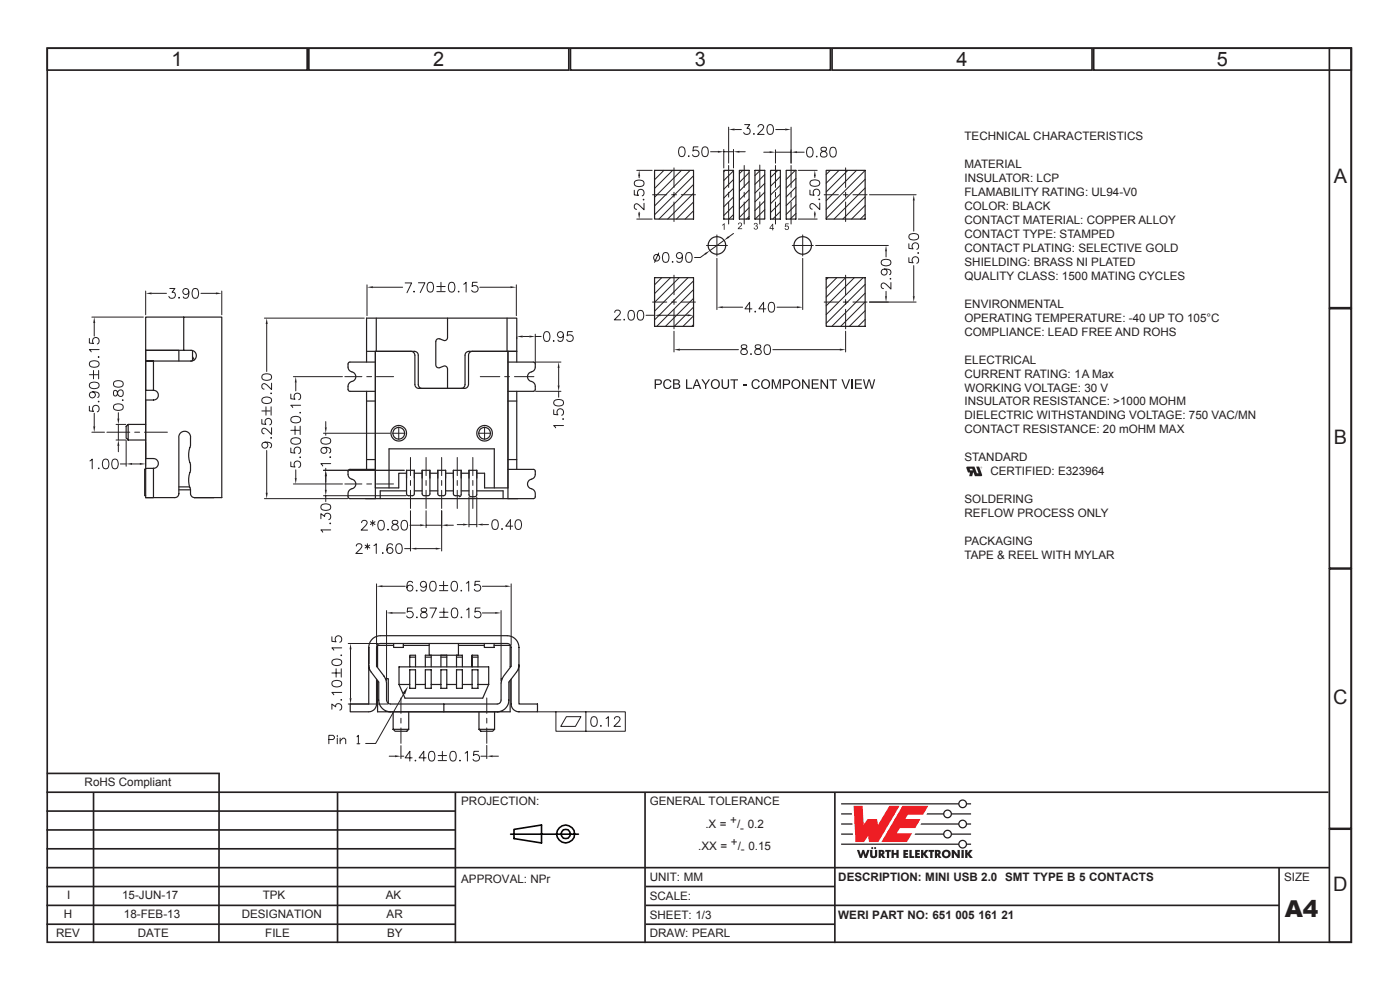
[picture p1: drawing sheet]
<svg xmlns="http://www.w3.org/2000/svg" width="297mm" height="210mm" viewBox="0 0 297 210" stroke-linecap="round" stroke-linejoin="round" font-family="sans-serif">
<g fill="none" stroke="#231f20" stroke-width=".35">
<path d="M10 10.2h276.7v189.7h-276.7zM10 10.2h55.2v4.7h-55.2zM65.5 10.2h55.2v4.7h-55.2zM121 10.2h55.2v4.7h-55.2zM176.5 10.2h55.2v4.7h-55.2zM232 10.2h54.7v4.7h-54.7zM282 10.2h4.7v55.1h-4.7zM282 65.5h4.7v55h-4.7zM282 120.7h4.7v55h-4.7zM9.8 168h272M9.8 172h86.7M9.8 176h86.7"/>
<path d="M9.9 164.1h36.7M19.8 168v32M46.5 164l-.1 36M71.6 168v32M96.6 168v32M136.8 168v32M177.1 168v32M282 175.9h4.7v24h-4.7zM9.8 192h86.7M9.8 196h86.7M9.8 180h86.7M9.8 184h272.2"/>
<path d="M9.8 188h86.7M137 192h134.3M137 196h40.1M137 188h40.1M271.3 184v16"/>
</g>
<g fill="#ee1d23">
<path d="M181.1 170.9h1.9l.2 4 .9-1.2h2l.2 1.3 2.4-4.1h2.1l-4.5 7.7h-1.9l-.2-1.3-.9 1.3h-1.8z"/>
<path d="M191.4 170.9h5.5l-1.1 1.9h-3.2l-.6 .9h3.3l-1.1 1.9h-3.3l-.6 1.1h3.2l-1.1 1.9h-5.4z"/>
</g>
<g fill="#231f20">
<path d="M181.8 180.3h.5l.3 1 .3-1h.4l.3 1 .4-1h.5l-.6 1.7h-.5l-.3-1-.3 1h-.4z"/>
<path d="M184.6 180.3h.5v1.2l.2 .1 .3-.1v-1.2h.5v1.1a.76 .76 0 0 1-.8 .6 .76 .76 0 0 1-.7-.6z"/>
<path d="M187.8 180.3h1.2v.4h-.4v1.3h-.5l.1-1.3h-.4z"/>
<path d="M189.1 180.3h.5v.6h.6v-.6h.5l-.1 1.7h-.4v-.7h-.6v.7h-.5z"/>
<path d="M191.6 180.3h1.1v.4h-.6v.2h.5v.4h-.5v.3h.6v.4h-1.1z"/>
<path d="M192.9 180.3h.5v1.3h.5v.4h-1z"/>
<path d="M194.1 180.3h1v.4h-.5v.2h.5v.4h-.5v.3h.6v.4h-1.1z"/>
<path d="M195.4 180.3h.5v.7l.5-.7h.6l-.7 .8 .7 .9h-.6l-.5-.7v.7h-.5z"/>
<path d="M197 180.3h1.2v.4h-.4v1.3h-.5v-1.3h-.3z"/>
<path d="M201.9 180.3h.5l.8 1-.1-1h.5v1.7h-.5l-.7-1.1v1.1h-.5z"/>
<path d="M204 180.3h.5v1.7h-.5z"/>
<path d="M204.7 180.3h.5v.7l.5-.7h.6l-.6 .8 .7 .9h-.6l-.6-.7v.7h-.5z"/>
<circle cx="185" cy="179.9" r=".22"/>
<circle cx="185.7" cy="179.9" r=".22"/>
</g>
<g fill="#231f20">
<path d="M186.9 180.7v.3h.2v-.2zM186.4 180.3h.5a.55 .55 0 0 1 .7 .3 .55 .55 0 0 1-.3 .7l.5 .7h-.5l-.4-.6v.6h-.5z" fill-rule="evenodd"/>
<path d="M198.8 180.7v.3h.2l.1-.2zM198.3 180.3h.6a.55 .55 0 0 1 .6 .3 .55 .55 0 0 1-.2 .7l.4 .7h-.5l-.4-.6v.6h-.5z" fill-rule="evenodd"/>
<path d="M200.3 181.2a.5 .5 0 0 0 1 0 .5 .5 0 0 0-1 0zM199.8 181.1a.95 .95 0 0 1 1.9 0 .95 .95 0 0 1-1.9 0z" fill-rule="evenodd"/>
</g>
<path d="M178.4 176.9h2.6M178.4 174.8h2.4M178.4 172.6h2.3" fill="none" stroke="#231f20" stroke-width=".27"/>
<g fill="#231f20">
<path d="M178.4 170.4h24.9a.94 .94 0 0 1 .9-.8 .94 .94 0 0 1 1 .8h.8v.2h-.8a.94 .94 0 0 1-1 .9 .94 .94 0 0 1-.9-.9h-24.9zM203.5 170.5a.7 .7 0 0 1 1.4 0 .7 .7 0 0 1-1.4 0z" fill-rule="evenodd"/>
<path d="M196.7 172.5h3.4a.94 .94 0 0 1 .9-.8 .94 .94 0 0 1 1 .8h4v.3h-4a.94 .94 0 0 1-1 .8 .94 .94 0 0 1-.9-.8h-3.6zM200.3 172.6a.7 .7 0 0 1 1.4 0 .7 .7 0 0 1-1.4 0z" fill-rule="evenodd"/>
<path d="M195.4 174.7h7.9a.94 .94 0 0 1 .9-.9 .94 .94 0 0 1 1 .9h.8v.2h-.8a.94 .94 0 0 1-1 .8 .94 .94 0 0 1-.9-.8h-8zM203.5 174.8a.7 .7 0 0 1 1.4 0 .7 .7 0 0 1-1.4 0z" fill-rule="evenodd"/>
<path d="M194.2 176.8h5.9a.94 .94 0 0 1 .9-.8 .94 .94 0 0 1 1 .8h4v.3h-4a.94 .94 0 0 1-1 .8 .94 .94 0 0 1-.9-.8h-6.1zM200.3 176.9a.7 .7 0 0 1 1.4 0 .7 .7 0 0 1-1.4 0z" fill-rule="evenodd"/>
<path d="M178.4 178.9h24.9a.94 .94 0 0 1 .9-.8 .94 .94 0 0 1 1 .8h.8v.3h-.8a.94 .94 0 0 1-1 .8 .94 .94 0 0 1-.9-.8h-24.9zM203.5 179.1a.7 .7 0 0 1 1.4 0 .7 .7 0 0 1-1.4 0z" fill-rule="evenodd"/>
</g>
<g fill="none" stroke="#231f20" stroke-width=".25">
<path d="M30.9 74.3h9.6a1.14 1.14 0 0 1 1.2 1.1 1.14 1.14 0 0 1-1.2 1.2h-9.6M32.6 76.6v6.2h-1.7v-15.5h16.1v38.3h-5.7a.84 .84 0 0 1-.9-.9v-.8M37.9 76.6v-2.3h-7v25M39 67.3v7M40.8 75.7l.4 .6M40.8 74.3v2.2M26.8 90.4l.4-.4v3.3l-.4-.4zM27.2 90h3.7M27.2 93.3h3.7M30.9 99.5h-.2v5.6h.2M30.9 99.3v6.3M30.9 99.3h1.7"/>
<path d="M32.6 99.3v6.3h-1.7M32.6 82.8a1.03 1.03 0 0 1 1 1 1.03 1.03 0 0 1-1 1.1h-1.7v12.4h1.7a1.04 1.04 0 0 1 1 1 1.04 1.04 0 0 1-1 1M37.9 103.9h2.5M37.9 103.3h2.3M40.4 103.9a5.6 5.6 0 0 1 0-4.1 4.1 4.1 0 0 0-.3-2.3v-1.9a4.7 4.7 0 0 0 .3-2.7 1.25 1.25 0 0 0-1.2-1.4 1.25 1.25 0 0 0-1.3 1.4v11.8a.84 .84 0 0 1-.8 .9h-6.2M78.2 137.3a2.5 2.5 0 0 1 2.5-2.5h26.9a2.5 2.5 0 0 1 2.5 2.5v12h3.9v1.7h-3.9l-.7-.2a1.57 1.57 0 0 1-1-1.5v-5.2M80.2 136.7l.5-.2h26.9a.84 .84 0 0 1 .8 .8v4a6 6 0 0 0-2.1 3.6v3.9a.79 .79 0 0 1-.8 .5h-22.7a.83 .83 0 0 1-.8-.8v-3.6a6 6 0 0 0-2.1-3.6v-4zM83.5 136.9h-3.4v4.6h-.1M83.5 136.5v.8h2.1v-.8M85.6 136.9h5.4M86.9 139.4h1.3M90.2 139.4h1.3"/>
<path d="M91 136.5v2.5h6.3v-2.5M93.5 139.4h1.3M96.8 139.4h1.3M97.3 136.9h5.4M100.2 139.4h1.2M102.7 136.5v.8h2.1v-.8M104.8 136.9h3.4l.1 4.6M78.2 140.8v-3.5v12h-3.9v1.7h4.3l.9-.6 .4-1.1v-5.2M78.2 141.1l.3 1.1 1.8 2.5v3.8a2.5 2.5 0 0 0 2.5 2.5M80.1 144.3v6.7h28.1v-6.7M81.8 143.9h.6v5.3M83.4 154.7h3.3l-.4 .4h-2.5z"/>
<path d="M83.4 151v3.7M84.6 145.2v-3.7h19.1v3.7M84.6 145.2h2.3M84.6 145.2l1.3 2.9h16.5l1.3-2.9M86.7 151v3.7M86.9 141.5v-2.5h1.3v2.5M86.9 142.1h1.3v3.9h-1.3zM88.2 145.2h2M90.2 141.5v-2.5h1.3v2.5M90.2 142.1h1.3v3.9h-1.3zM91.5 145.2h2M93.5 141.5v-2.5h1.3v2.5"/>
<path d="M93.5 142.1h1.3v3.9h-1.3zM94.2 149.3v1.7M94.8 145.2h2M96.8 141.5v-2.5h1.3v2.5M96.8 142.1h1.3v3.9h-1.3zM98.1 145.2h2.1M100.2 141.5v-2.5h1.2v2.5M100.2 142.1h1.2v3.9h-1.2zM101.4 145.2h2.3M101.6 154.7h3.3l-.4 .4h-2.5zM101.6 151v3.7M104.9 151v3.7"/>
<path d="M106.6 143.9h-.2v.6M110.1 141.1l-.3 1.1-1.8 2.5v3.8a2.5 2.5 0 0 1-2.5 2.5"/>
</g>
<g fill="none" stroke="#231f20" stroke-width=".21">
<path d="M22.7 91.7h4.8M24.6 93.3h2.1M24.6 90h2.1M25.1 87.5v1.3M25.1 90v3.3M25.1 94.6v1.2M28.6 91.7h1M30.7 91.7h4.8M85.1 148.1v3.2M85.1 152.4v1M85.1 154.4v3.3M103.3 148.1v3.2"/>
<path d="M103.3 152.4v1M103.3 154.4v3.3"/>
</g>
<g fill="#231f20">
<path d="M25.1 93.3l.2 1.3h-.4z"/>
<path d="M24.9 88.8h.4l-.2 1.2z"/>
</g>
<path d="M24.2 81a1.6 1.6 0 0 1 1.8 0 .69 .69 0 0 1-.3 1 1.72 1.72 0 0 1-1.5-.2zM24.2 82.9a.79 .79 0 0 0 .2 1.1l.4-.1 .1-.2a.75 .75 0 0 1 .3-.8 .75 .75 0 0 1 .8 0 .84 .84 0 0 1-.3 1.2 1.05 1.05 0 0 1-.9-1.2zM24.2 86a1.6 1.6 0 0 1 1.8 0 .68 .68 0 0 1-.3 1 1.72 1.72 0 0 1-1.5-.2zM26 84.8v.2zM85.1 158.2v2.7M103.3 158.1v2.8M82.6 160.4h1.2M85.1 160.4h.6M102 160.4h1.3M104.5 160.4h1.2" fill="none" stroke="#231f20" stroke-width=".21"/>
<g fill="#231f20">
<path d="M83.8 160.2l1.3 .2-1.3 .2z"/>
<path d="M103.3 160.4l1.2-.2v.4z"/>
</g>
<g fill="none" stroke="#231f20" stroke-width=".21">
<path d="M19.5 67.3h10.9M20 68.5v2.8M19.5 91.7h2.7M20 87.7v2.7M91.2 159.5a.66 .66 0 0 1 1 .3 1.72 1.72 0 0 1-.2 1.5 .66 .66 0 0 1-1-.3 1.74 1.74 0 0 1 .2-1.5zM93.8 159.4v1.7M95.7 159.5a.66 .66 0 0 1 1 .3 1.72 1.72 0 0 1-.2 1.5 .66 .66 0 0 1-1-.3 1.74 1.74 0 0 1 .2-1.5zM98.7 159.8l.5-.4v2M101.5 159.4h-1l-.1 .9a.73 .73 0 0 1 1.1-.1 .73 .73 0 0 1-.1 1.1 .73 .73 0 0 1-1.1-.3M87.4 160.8h-1.4l.9-1.4v2M88.1 161.2v.2zM90.4 160.8h-1.5l1-1.4v2"/>
<path d="M93 161.3h1.7M93 160.3h1.7M97.5 161.3h.2z"/>
</g>
<g fill="#231f20">
<path d="M19.8 90.4h.4l-.2 1.3z"/>
<path d="M20 67.3l.2 1.2h-.4z"/>
</g>
<g fill="none" stroke="#231f20" stroke-width=".21">
<path d="M19 71.8v1l.8 .1a.73 .73 0 0 1 0-1.1 .73 .73 0 0 1 1.1 .1 .73 .73 0 0 1-.3 1.1M19 79.5h1.7M19.1 76.8a1.61 1.61 0 0 1 1.8 0 .69 .69 0 0 1-.3 1 1.32 1.32 0 0 1-1.6-.5zM19.8 78.6v1.8M20.9 75.6v.2zM20.9 78.6v1.8M21 74.2h-2l.3 .4M19 86.2v1l.8 .1a.73 .73 0 0 1 0-1.1 .73 .73 0 0 1 1.1 .1 .73 .73 0 0 1-.3 1.1M19.1 81.4a1.6 1.6 0 0 1 1.8 0 .69 .69 0 0 1-.3 .9 1.32 1.32 0 0 1-1.6-.5zM19.6 83.1a.64 .64 0 0 1 .6 .9 .64 .64 0 0 1-1 .3 .64 .64 0 0 1 .1-1.1 1.89 1.89 0 0 1 1.6 .2 .62 .62 0 0 1-.2 .9M20.9 85.1v.2zM79.9 123.9v12.9"/>
<path d="M81.1 124.4h4.9M102.3 124.4h4.9M108.4 123.9v12.9"/>
</g>
<g fill="#231f20">
<path d="M79.9 124.4l1.2-.3v.5z"/>
<path d="M107.2 124.1l1.2 .3-1.2 .2z"/>
</g>
<g fill="none" stroke="#231f20" stroke-width=".21">
<path d="M73.9 136.5h6.3M74.4 137.7v10.4M87.5 123.6a.61 .61 0 0 0-.9-.2 1.64 1.64 0 0 0 0 1.9 .64 .64 0 0 0 1-.3 .64 .64 0 0 0-.5-.9 .64 .64 0 0 0-.8 .6M88.3 125.3h.2zM90.5 124a.64 .64 0 0 1-.9 .6 .64 .64 0 0 1-.3-1 .64 .64 0 0 1 1.1 0 1.89 1.89 0 0 1-.2 1.7 .62 .62 0 0 1-.9-.2M91.5 123.4a.65 .65 0 0 1 .9 .3 1.74 1.74 0 0 1-.2 1.6 .69 .69 0 0 1-1-.3 1.7 1.7 0 0 1 .3-1.6zM93.2 125.3h1.8M93.2 124.2h1.8M94.1 123.3v1.8M96 123.4a.65 .65 0 0 1 1 .3 1.74 1.74 0 0 1-.2 1.6 .69 .69 0 0 1-1-.3 1.7 1.7 0 0 1 .2-1.6zM97.9 125.2v.2zM98.9 123.7l.5-.4v2.1"/>
<path d="M101.8 123.3h-1l-.1 .9a.72 .72 0 0 1 1.1 0 .72 .72 0 0 1-.1 1.1 .72 .72 0 0 1-1.1-.3M73.9 149.3h8.4"/>
</g>
<g fill="#231f20">
<path d="M74.2 148.1h.4l-.2 1.2z"/>
<path d="M74.4 136.5l.2 1.2h-.4z"/>
</g>
<g fill="none" stroke="#231f20" stroke-width=".21">
<path d="M70.4 135.1v.9l.9 .1a.73 .73 0 0 1 0-1.1 .73 .73 0 0 1 1.1 .2 .73 .73 0 0 1-.3 1M72.3 139h.2zM72.5 137.4h-2.1l.4 .5M82 129.5v14.9M83.2 130h2.8M102.3 130h2.8M106.3 129.5v14.9M70.4 150.4v-1.1l.8 .6a.7 .7 0 0 1 1-.6 .7 .7 0 0 1 .2 1.1l-.3 .2M70.4 142.8h1.8M70.5 140.1a1.64 1.64 0 0 1 1.9 0 .68 .68 0 0 1-.3 1 1.05 1.05 0 0 1-1.7-.7zM70.5 144.6a1.64 1.64 0 0 1 1.9 0 .68 .68 0 0 1-.3 1 1.05 1.05 0 0 1-1.7-.7zM71.3 141.9v1.7"/>
<path d="M72.3 148.5h.2zM72.4 141.9v1.7M72.5 146.9h-2.1l.4 .5"/>
</g>
<g fill="#231f20">
<path d="M82 130l1.2-.2v.4z"/>
<path d="M105.1 129.8l1.2 .2-1.2 .2z"/>
</g>
<g fill="none" stroke="#231f20" stroke-width=".21">
<path d="M25.5 98.4h1.3M26.8 93.4v5.5M28 98.4h1.7M30.9 93.8v5.1M87.4 129h-.9l-.1 .9a.73 .73 0 0 1 1.1-.1 .73 .73 0 0 1-.1 1.1 .73 .73 0 0 1-1.1-.2M88.3 131h.2zM89.4 129.1a.41 .41 0 0 0 .2 .7 .74 .74 0 0 1 .9 .3 .74 .74 0 0 1-.1 .9 .83 .83 0 0 1-1.2-.3 .81 .81 0 0 1 1-.9 .41 .41 0 0 0 .2-.7l-.3-.1zM91.2 129h1.4l-1 2.1M93.3 131h1.7M93.3 129.9h1.7M94.2 129v1.8M96 129.1a.65 .65 0 0 1 1 .3 1.73 1.73 0 0 1-.2 1.6 .68 .68 0 0 1-1-.3 1.72 1.72 0 0 1 .2-1.6z"/>
<path d="M97.9 130.9v.2zM99 129.4l.5-.4v2.1M101.8 129h-.9l-.1 .9a.73 .73 0 0 1 1.1-.1 .73 .73 0 0 1-.2 1.1 .73 .73 0 0 1-1-.2"/>
</g>
<g fill="#231f20">
<path d="M29.7 98.2l1.2 .2-1.2 .2z"/>
<path d="M26.8 98.4l1.2-.2v.4z"/>
</g>
<path d="M30.9 61.7v5.1M32.1 62.2h3.2M42.6 62.2h3.2M47 61.7v5.1M19.1 97.8l.5-.4v2M20.8 99.3h.2zM22 97.5a.66 .66 0 0 1 1 .3 1.73 1.73 0 0 1-.2 1.5 .69 .69 0 0 1-1-.2 1.65 1.65 0 0 1 .2-1.6zM24 97.5a.66 .66 0 0 1 1 .3 1.04 1.04 0 0 1-.7 1.6 1.12 1.12 0 0 1-.5-1.6z" fill="none" stroke="#231f20" stroke-width=".21"/>
<g fill="#231f20">
<path d="M30.9 62.2l1.2-.2v.4z"/>
<path d="M45.8 62l1.2 .2-1.2 .2z"/>
</g>
<g fill="none" stroke="#231f20" stroke-width=".21">
<path d="M36 61.2h1.1l-.6 .8a.7 .7 0 0 1 .6 1 .7 .7 0 0 1-1.2 .1l-.1-.2M38 63.1v.2zM40.1 61.9a.65 .65 0 0 1-.9 .5 .65 .65 0 0 1-.3-1 .65 .65 0 0 1 1.1 .1 1.84 1.84 0 0 1-.2 1.7 .59 .59 0 0 1-.9-.2M41 61.3a.67 .67 0 0 1 1 .3 1.05 1.05 0 0 1-.7 1.7 1.14 1.14 0 0 1-.5-1.7zM56.1 67.5h21.2M56.6 68.7v10.1M73.2 79.9h3.6M77.8 79.9h1M79.9 79.9h3.6M101.9 79.9h4.1M107.1 79.9h1M109.1 79.9h4.2"/>
<path d="M56.6 95.6v8.9M83.3 91.9h2.6M84.6 90.6v2.6M87.1 97v3.9M90.4 97v3.9M93.7 97v3.9M97 97v3.9M100.3 97v3.9M101.5 91.9h2.6M102.8 90.6v2.6M56.1 105.8h17.7M73.2 102.7h3.6"/>
<path d="M77.8 102.7h1M79.9 102.7h3.6M87.1 101.9v1.1M87.1 104v3.9M90.4 101.9v1.1M90.4 104v3.9M93.7 101.9v1.1M93.7 104v3.9M97 101.9v1.1M97 104v3.9M100.3 101.9v1.1M100.3 104v3.9"/>
<path d="M114 151h3.9M117.9 151h14.8v4.1h-14.8zM120.1 152h3.1l-1.1 2.1h-3.1zM124.3 151v4.1M125.6 152.1a.69 .69 0 0 1 1 .3 1.32 1.32 0 0 1-.5 1.7h-.2a1.12 1.12 0 0 1-.5-1.7zM127.5 153.9v.2zM128.6 152.4l.5-.4v2.1M130.3 152.5l.4-.5h.4l.3 .2a.66 .66 0 0 1-.2 .9l-1 1h1.4"/>
</g>
<g fill="none" stroke="#231f20" stroke-width=".25">
<path d="M77.8 74.5l10.4 .1a.79 .79 0 0 1 .5 .7l.1 6.5a.8 .8 0 0 0 .8 .6h8.2a.81 .81 0 0 0 .9-.8v-6.3a.81 .81 0 0 1 .8-.8h10.1M77.8 76.8v-9.3h31.8v9.3M79.6 76.8h-5.5a1.33 1.33 0 0 0 .8 2.2 1.08 1.08 0 0 1 .5 1.2 1.08 1.08 0 0 1-1 .8 1.41 1.41 0 0 0-.3 2h5.5M79.6 74.5v31.3M79.8 67.5v7M94.9 67.5v4.3l-.2 .3-.4 .2-1.4-.4-.3 .2-.2 .3 .1 5.2 .2 .3 .4 .1 1.4-.4 .4 .4v4.4M100.2 74.5a.81 .81 0 0 0-.8 .8l-.1 6.5a.8 .8 0 0 1-.7 .6h-9.8a.81 .81 0 0 1-.8-.8v-6.5a.8 .8 0 0 0-.8-.6h-7.6v29h5v-3.1h1.6M107.6 67.5v7M107.8 76.8h5.5a1.33 1.33 0 0 1-.8 2.2 1.08 1.08 0 0 0-.6 1.2 1.08 1.08 0 0 0 1.1 .8 1.41 1.41 0 0 1 .3 2h-5.5M107.8 74.5v31.3M77.8 97.5h1.8M77.8 85.1h1.8"/>
<path d="M77.8 83v16.6M79.6 99.6h-5.5a1.33 1.33 0 0 0 .8 2.1 1.08 1.08 0 0 1 .5 1.3 1.08 1.08 0 0 1-1 .8 1.4 1.4 0 0 0-.3 1.9h39.2a1.31 1.31 0 0 0-.8-2.1 1.09 1.09 0 0 1-.6-1.2 1.09 1.09 0 0 1 1.1-.8 1.4 1.4 0 0 0 .3-2h-5.5M86.2 99.8h1.7v4.9l-.1 .3-.3 .2-1-.1-.3-.4zM89.6 99.8h1.6v4.9l-.1 .3-.3 .2-1-.1-.2-.4zM92.9 99.8h1.6v4.9l-.1 .3-.3 .2h-.8l-.4-.3zM99.5 99.8h1.6v5.1l-.1 .3-.3 .2h-.8l-.4-.3zM107.8 97.5h1.8M107.8 85.1h1.8M109.6 83v16.6M82.5 103.5v-8.3h22.4v8.3M86.2 104.1h-5.5v1.7M87.9 100.4h1.7"/>
<path d="M87.9 104.1h1.7M91.2 100.4h1.7M91.2 104.1h1.7M94.5 100.4h1.7M94.5 104.1h1.7M97.4 105.2h-.8l-.4-.3v-5.1h1.6v5.1l-.1 .3-.3 .2M97.8 100.4h1.7M97.8 104.1h1.7M101.1 104.1h5.6v1.7M101.1 100.4h1.7v3.1h5"/>
<circle cx="84.6" cy="91.9" r="1.65"/>
<circle cx="84.6" cy="91.9" r="1.24"/>
<circle cx="102.8" cy="91.9" r="1.65"/>
<circle cx="102.8" cy="91.9" r="1.24"/>
</g>
<g fill="#231f20">
<path d="M56.4 104.5h.4l-.2 1.3z"/>
<path d="M56.6 67.5l.2 1.2h-.4z"/>
</g>
<g fill="none" stroke="#231f20" stroke-width=".21">
<path d="M55.6 79.6a1.61 1.61 0 0 1 1.9 0 .68 .68 0 0 1-.3 1 1.72 1.72 0 0 1-1.6-.2zM55.5 89v.9l.9 .1a.73 .73 0 0 1 0-1.1 .73 .73 0 0 1 1.1 .2 .73 .73 0 0 1-.3 1M55.5 87.2h1.8M55.6 84.5a1.29 1.29 0 0 1 2 .3v.2a1.12 1.12 0 0 1-1.7 .5 .66 .66 0 0 1-.3-1zM56.2 93.8a.64 .64 0 0 1 .6 .9 .64 .64 0 0 1-1 .2 .64 .64 0 0 1 0-1 1.87 1.87 0 0 1 1.7 .2 .63 .63 0 0 1-.2 .9M56.4 86.3v1.8M57.5 86.3v1.8M57.5 92.8v.2zM57.5 83.3v.2zM57.6 90.7v1.4l-1-1a.66 .66 0 0 0-.9-.2l-.1 .1a.68 .68 0 0 0 .1 .9l.3 .1M57.6 81.3v1.3l-1-.9a.66 .66 0 0 0-.9-.2l-.2 .3v.4l.2 .2 .3 .1M85.8 116.4h1.3"/>
<path d="M87.1 108.3v8.6M88.3 116.4h4.1M93.7 108.3v8.6"/>
</g>
<g fill="#231f20">
<path d="M92.4 116.2l1.3 .2-1.3 .2z"/>
<path d="M87.1 116.4l1.2-.2v.4z"/>
</g>
<g fill="none" stroke="#231f20" stroke-width=".21">
<path d="M75.6 115.8l.2-.4a.68 .68 0 0 1 .9 .1 .64 .64 0 0 1-.2 .9l-1 1h1.4M77.5 115.6l.9 .6M77.9 115.3v1.2M78.4 115.6l-.9 .6M79.3 115.7l.5-.4v2.1M81.2 117.2v.2zM83.3 115.6a.6 .6 0 0 0-.6-.3 .6 .6 0 0 0-.5 .4 1.19 1.19 0 0 0 .5 1.7 .64 .64 0 0 0 .7-.6 .64 .64 0 0 0-.6-.7 .64 .64 0 0 0-.7 .6M84.3 115.4a.66 .66 0 0 1 .9 .3 1.72 1.72 0 0 1-.2 1.6 .69 .69 0 0 1-1-.3 1.67 1.67 0 0 1 .3-1.6zM87 111.4h2.1M90.4 111.4h3.3M90.4 108.3v3.6M93.7 108.3v3.6"/>
<path d="M94.9 111.4h1.3"/>
</g>
<g fill="#231f20">
<path d="M93.7 111.4l1.2-.2v.4z"/>
<path d="M89.1 111.2l1.3 .2-1.3 .2z"/>
</g>
<g fill="none" stroke="#231f20" stroke-width=".21">
<path d="M76.7 110.9l.1-.3 .3-.2h.4l.3 .2a.66 .66 0 0 1-.2 .9l-1 .9h1.4M78.6 110.7l1 .6M79.1 110.4v1.2M79.6 110.7l-1 .6M80.4 110.5a.69 .69 0 0 1 1 .3 1.72 1.72 0 0 1-.2 1.5 .68 .68 0 0 1-.9-.2 1.72 1.72 0 0 1 .1-1.6zM82.3 112.3v.1zM83.3 110.5a.41 .41 0 0 0 .2 .7 .75 .75 0 0 1 .8 .3 .75 .75 0 0 1 0 .8 .84 .84 0 0 1-1.2-.2 1.05 1.05 0 0 1 1.2-1l.1-.4a.8 .8 0 0 0-1.1-.2zM85.4 110.5a.68 .68 0 0 1 1 .3 1.72 1.72 0 0 1-.2 1.5 .69 .69 0 0 1-1-.2 1.72 1.72 0 0 1 .2-1.6zM97 111.3h1.2M99.5 105.4v6.4M99.5 111.3h1.6M101.1 105.4v6.4"/>
<path d="M102.4 111.3h1.2"/>
</g>
<g fill="#231f20">
<path d="M98.2 111.1l1.3 .2-1.3 .2z"/>
<path d="M101.1 111.3l1.3-.2v.4z"/>
</g>
<path d="M109.6 71.5v.4M110.9 71.4h1.4M113.6 70.9v6.2M113.6 71.4h1.2M104.6 110.3a.68 .68 0 0 1 1 .3 1.74 1.74 0 0 1-.2 1.6 .69 .69 0 0 1-1-.3 1.72 1.72 0 0 1 .2-1.6zM106.4 112.2h.2zM108.8 111.6h-1.5l1-1.4v2.1M109.6 110.3a.66 .66 0 0 1 .9 .3 1.74 1.74 0 0 1-.2 1.6 .69 .69 0 0 1-.9-.3 1.65 1.65 0 0 1 .2-1.6z" fill="none" stroke="#231f20" stroke-width=".21"/>
<g fill="#231f20">
<path d="M109.6 71.4l1.3-.2v.4z"/>
<path d="M112.3 71.2l1.3 .2-1.3 .2z"/>
</g>
<path d="M113.6 76.8h5.4M115.6 70.4a.65 .65 0 0 1 1 .4 1.05 1.05 0 0 1-.7 1.6 1.31 1.31 0 0 1-.3-2zM117.4 72.3h.2zM118.5 78v3.8M119.5 71a.65 .65 0 0 1-.9 .6 .65 .65 0 0 1-.2-1 .65 .65 0 0 1 1 0 1.92 1.92 0 0 1-.2 1.7 .59 .59 0 0 1-.8-.2M121.4 70.3h-1l-.1 .9a.73 .73 0 0 1 1.1 0 .73 .73 0 0 1-.1 1.1 .73 .73 0 0 1-1.1-.3M113.6 83h5.4M118.5 83v1.3" fill="none" stroke="#231f20" stroke-width=".21"/>
<g fill="#231f20">
<path d="M118.5 76.8l.2 1.2h-.4z"/>
<path d="M118.3 81.8h.4l-.2 1.2z"/>
</g>
<path d="M68.6 99.8h17.2M68.6 91.9h14.2M69.1 89.4v1.3M69.1 91.9v.4M69.1 99.3v.5M117.5 86.9v1l.9 .1a.73 .73 0 0 1-.1-1.1 .73 .73 0 0 1 1.1 .1 .73 .73 0 0 1-.2 1.1M117.6 85a1.61 1.61 0 0 1 1.9 0 .68 .68 0 0 1-.3 1 1.37 1.37 0 0 1-1.7-.5zM119.5 88.8v.2zM119.5 90.3h-2l.4 .5M69.1 101v1.3" fill="none" stroke="#231f20" stroke-width=".21"/>
<g fill="#231f20">
<path d="M68.9 90.7h.4l-.2 1.2z"/>
<path d="M69.1 99.8l.2 1.2h-.4z"/>
</g>
<path d="M62.2 79.9h10.4M62.7 81.1v1.8M62.7 99.7v1.7M68.2 93.1a1.64 1.64 0 0 1 1.9 0 .68 .68 0 0 1-.4 1 1.74 1.74 0 0 1-1.5-.2zM68.8 94.9a.65 .65 0 0 1 .5 .9 .65 .65 0 0 1-1 .2 .65 .65 0 0 1 .1-1 1.92 1.92 0 0 1 1.7 .2 .6 .6 0 0 1-.3 .9M69.9 97l.2-.1 .1 .1zM70.2 98.3h-2.1l.4 .5M62.2 102.7h10.4" fill="none" stroke="#231f20" stroke-width=".21"/>
<g fill="#231f20">
<path d="M62.5 101.4h.4l-.2 1.3z"/>
<path d="M62.7 79.9l.2 1.2h-.4z"/>
</g>
<g fill="none" stroke="#231f20" stroke-width=".21">
<path d="M61.7 83.6v1l.9 .1a.73 .73 0 0 1 0-1.1 .73 .73 0 0 1 1.1 .1 .73 .73 0 0 1-.3 1.1M61.7 95v1l.9 .1a.73 .73 0 0 1 0-1.1 .73 .73 0 0 1 1.1 .2 .73 .73 0 0 1-.3 1M61.7 98v1l.9 .1a.72 .72 0 0 1 0-1.1 .72 .72 0 0 1 1.1 .1 .72 .72 0 0 1-.3 1.1M61.7 91.3h1.8M61.8 88.6a1.31 1.31 0 0 1 2 .3v.2a1.14 1.14 0 0 1-1.7 .5 .65 .65 0 0 1-.3-1zM61.8 93.2a1.31 1.31 0 0 1 2 .3v.2a1.14 1.14 0 0 1-1.7 .4 .65 .65 0 0 1-.3-.9zM62.6 90.4v1.8M63.6 87.5h.2zM63.7 96.9v.2zM63.7 90.4v1.8M63.8 86h-2.1l.4 .5M68.6 99.8h17.2"/>
<path d="M68.6 105.2h17.6M69.1 101v2.9M69.1 105.2v1.2"/>
</g>
<g fill="#231f20">
<path d="M69.1 99.8l.2 1.2h-.4z"/>
<path d="M68.9 103.9h.4l-.2 1.3z"/>
</g>
<g fill="none" stroke="#231f20" stroke-width=".21">
<path d="M143 35.6v4.2M154.6 27v7.6M154.6 35.1v4.7M155.8 27.5h1.5M157.9 35.1v4.7M161.2 35v4.7M164.5 35.1v4.7M164.6 27.5h2M167.8 27v7.6M167.8 35.1v4.7M179.4 35.6v4.2M138.4 41.3h3"/>
<path d="M142.5 41.3h1M143 40.8v1M143 42.8v4.2M143 58.4v4.1M144.5 41.3h3M149.9 52.1h4.4M152.1 49.8v4.5M154.6 40.8v1M154.6 42.8v4.7M157.9 40.8v1M157.9 42.8v4.7M161.2 40.7v1.1"/>
<path d="M161.2 42.8v4.7M164.5 40.8v1M164.5 42.8v4.7M167.8 40.8v1M167.8 42.8v4.7M168.1 52.1h4.4M170.3 49.8v4.5M174.8 41.3h3.1M178.9 41.3h1M179.4 40.8v1M179.4 42.8v4.2M179.4 58.4v4.1"/>
<path d="M180.9 41.3h3M138.4 64.1h3M142.5 64.1h1M143 63.5v1.1M143 65.6v4.2M144.5 64.1h3M174.8 64.1h3.1M178.9 64.1h1M179.4 63.5v1.1M179.4 65.6v4.2M180.9 64.1h3M68.1 110v-1l.8 .5a.68 .68 0 0 1 1.1-.5 .68 .68 0 0 1-.3 1.2"/>
<path d="M68.2 107.2a1.64 1.64 0 0 1 1.9 0 .67 .67 0 0 1-.4 1 1.73 1.73 0 0 1-1.5-.2zM69.9 111h.3zM70.2 112.4h-2.1l.4 .5"/>
</g>
<g fill="none" stroke="#231f20" stroke-width=".25">
<path d="M138.9 36.1h8.2v10.4h-8.2zM153.5 36.1h2.1v10.4h-2.1zM156.9 36.1h2v10.4h-2zM160.2 36.1h2v10.4h-2zM163.5 36.1h2v10.4h-2zM166.8 36.1h2v10.4h-2zM175.3 36.1h8.2v10.4h-8.2zM138.9 58.9h8.2v10.3h-8.2zM175.3 58.9h8.2v10.3h-8.2z"/>
<circle cx="152.1" cy="52.1" r="1.86"/>
<circle cx="170.3" cy="52.1" r="1.86"/>
</g>
<g fill="#231f20">
<path d="M154.6 27.5l1.2-.2v.4z"/>
<path d="M166.6 27.3l1.2 .2-1.2 .2z"/>
</g>
<path d="M158 26.4h1l-.5 .8a.69 .69 0 0 1 .5 1.1 .69 .69 0 0 1-1.2-.2M159.9 28.3v.2zM160.8 26.9v-.1a.66 .66 0 0 1 .8-.4l.3 .2a.64 .64 0 0 1-.2 .9l-1 1h1.4M162 32.3h1.3M163 26.5a.65 .65 0 0 1 1 .3 1.33 1.33 0 0 1-.5 1.7h-.2a1.12 1.12 0 0 1-.5-1.7zM164.5 32.3h3.3M164.5 31.8v2.8M167.8 31.8v2.8M169.1 32.3h1.5" fill="none" stroke="#231f20" stroke-width=".21"/>
<g fill="#231f20">
<path d="M163.3 32.1l1.2 .2-1.2 .2z"/>
<path d="M167.8 32.3l1.3-.2v.4z"/>
</g>
<path d="M150.7 32.2h1.6M153.5 32.2h2.1M153.5 31.7v3.9M155.6 31.7v3.9M156.9 32.2h1.2M171.4 31.3a.68 .68 0 0 1 1 .3 1.33 1.33 0 0 1-.5 1.7h-.2a1.12 1.12 0 0 1-.5-1.7zM173.2 33.2h.2zM174.3 31.3a.43 .43 0 0 0 .2 .7 .74 .74 0 0 1 .8 .3 .74 .74 0 0 1-.1 .9 .82 .82 0 0 1-1.1-.3 .8 .8 0 0 1 .9-.9 .43 .43 0 0 0 .2-.7zM176.3 31.3a.68 .68 0 0 1 1 .3 1.73 1.73 0 0 1-.2 1.6 .68 .68 0 0 1-1-.3 1.77 1.77 0 0 1 .2-1.6z" fill="none" stroke="#231f20" stroke-width=".21"/>
<g fill="#231f20">
<path d="M155.6 32.2l1.3-.2v.4z"/>
<path d="M152.3 32l1.2 .2-1.2 .2z"/>
</g>
<path d="M135.1 36.1h3.3M135.6 37.4v.3M144.2 31.3a.69 .69 0 0 1 1 .2 1.32 1.32 0 0 1-.5 1.7h-.2a1.12 1.12 0 0 1-.4-1.7zM146 33.1h.2zM148.1 31.2h-1l-.1 .9a.73 .73 0 0 1 1.1-.1 .73 .73 0 0 1-.1 1.1 .73 .73 0 0 1-1.1-.3M149.2 31.3a.68 .68 0 0 1 1 .2 1.72 1.72 0 0 1-.2 1.6 .68 .68 0 0 1-1-.3 1.74 1.74 0 0 1 .2-1.5zM135.1 46.5h3.3M135.6 45v.2" fill="none" stroke="#231f20" stroke-width=".21"/>
<g fill="#231f20">
<path d="M135.4 45.2h.4l-.2 1.3z"/>
<path d="M135.6 36.1l.2 1.3h-.4z"/>
</g>
<g fill="none" stroke="#231f20" stroke-width=".21">
<path d="M134.7 38.5a1.61 1.61 0 0 1 1.8 0 .68 .68 0 0 1-.3 1 1.72 1.72 0 0 1-1.5-.2zM134.6 40.4v1h.8a.73 .73 0 0 1 0-1.1 .73 .73 0 0 1 1.1 .2 .73 .73 0 0 1-.3 1M136.5 42.2v.2zM136.6 43.1v1.4l-1.3-1.2h-.5a.67 .67 0 0 0 0 1l.2 .1M139.7 53.7l-.8 2M140.8 53.7a.68 .68 0 0 1 1 .3 1.73 1.73 0 0 1-.2 1.6 .68 .68 0 0 1-1-.3 1.77 1.77 0 0 1 .2-1.6zM142.6 55.6h.2zM144.8 54.3a.64 .64 0 0 1-.9 .5 .64 .64 0 0 1-.3-1 .64 .64 0 0 1 1.1 .1 1.82 1.82 0 0 1-.2 1.7 .6 .6 0 0 1-.9-.2M145.7 53.7a.67 .67 0 0 1 1 .3 1.73 1.73 0 0 1-.2 1.6 .69 .69 0 0 1-.9-.3 1.77 1.77 0 0 1 .1-1.6zM149.6 53.9l-1 .7h-1.3M153.6 51l-3 2.2M155.6 49.5l-1 .7"/>
<circle cx="139.3" cy="54.6" r=".67"/>
</g>
<g fill="#231f20">
<path d="M154.5 50.1l.2 .3-1.1 .6z"/>
<path d="M149.5 53.7l1.1-.5-.9 .9z"/>
</g>
<path d="M143 70.3v4.4M144.2 74.2h12.5M163.9 74.2h14.3M179.4 70.3v4.4" fill="none" stroke="#231f20" stroke-width=".21"/>
<g fill="#231f20">
<path d="M143 74.2l1.2-.2v.4z"/>
<path d="M178.2 74l1.2 .2-1.2 .2z"/>
</g>
<path d="M152.1 54.8v10.9M170.3 54.8v10.9M153.3 65.2h4.2M157.4 73.2a.41 .41 0 0 0 .1 .7 .74 .74 0 0 1 .9 .3 .74 .74 0 0 1-.1 .9 .82 .82 0 0 1-1.1-.3 .81 .81 0 0 1 .9-.9 .41 .41 0 0 0 .2-.7zM159.2 75.1h.2zM160.3 73.2a.41 .41 0 0 0 .2 .7 .74 .74 0 0 1 .8 .3 .74 .74 0 0 1 0 .9 .82 .82 0 0 1-1.2-.3 .8 .8 0 0 1 1-.9 .41 .41 0 0 0 .2-.7zM162.4 73.2a.69 .69 0 0 1 1 .3 1.74 1.74 0 0 1-.2 1.6 .68 .68 0 0 1-1-.3 1.72 1.72 0 0 1 .2-1.6zM164.8 65.2h4.3" fill="none" stroke="#231f20" stroke-width=".21"/>
<g fill="#231f20">
<path d="M152.1 65.2l1.2-.2v.4z"/>
<path d="M169.1 65l1.2 .2-1.2 .2z"/>
</g>
<path d="M173 52.1h15.5M188 53.3v1.2M159.5 65.5h-1.5l1-1.4v2.1M160.2 66v.2zM162.5 65.5h-1.5l1-1.4v2.1M163.3 64.2a.66 .66 0 0 1 .9 .3 1.77 1.77 0 0 1-.2 1.6 .65 .65 0 0 1-.9-.3 1.73 1.73 0 0 1 .2-1.6zM184.4 64.1h4.1M188 61.8v1" fill="none" stroke="#231f20" stroke-width=".21"/>
<g fill="#231f20">
<path d="M187.8 62.8h.4l-.2 1.3z"/>
<path d="M188 52.1l.2 1.2h-.4z"/>
</g>
<path d="M184.4 41.3h9.9M187 55.3a1.61 1.61 0 0 1 1.9 0 .66 .66 0 0 1-.3 1 1.04 1.04 0 0 1-1.7-.7zM187.6 57.1a.64 .64 0 0 1 .6 .9 .64 .64 0 0 1-1 .2 .64 .64 0 0 1 0-1 1.89 1.89 0 0 1 1.7 .2 .62 .62 0 0 1-.2 .9M188.8 59.1h.2zM189 59.9v1.4l-1-1a.61 .61 0 0 0-1-.1 .68 .68 0 0 0 .1 .9l.3 .1M193.8 42.5v6.5M193.8 56.3v6.5M184.4 64.1h9.9" fill="none" stroke="#231f20" stroke-width=".21"/>
<g fill="#231f20">
<path d="M193.6 62.8h.5l-.3 1.3z"/>
<path d="M193.8 41.3l.3 1.2h-.5z"/>
</g>
<path d="M192.8 51.7v1l.9 .1a.73 .73 0 0 1 0-1.1 .73 .73 0 0 1 1.1 .1 .73 .73 0 0 1-.3 1.1M192.8 54.7v1h.9a.73 .73 0 0 1 0-1.1 .73 .73 0 0 1 1.1 .2 .73 .73 0 0 1-.3 1M192.9 49.8a1.61 1.61 0 0 1 1.9 0 .66 .66 0 0 1-.3 1 1.74 1.74 0 0 1-1.6-.2zM194.7 53.7h.2zM137.1 66.9h1.8M138.9 62.4v5M140.1 66.9h5.8M147.1 63v4.4" fill="none" stroke="#231f20" stroke-width=".21"/>
<g fill="#231f20">
<path d="M145.9 66.7l1.2 .2-1.2 .2z"/>
<path d="M138.9 66.9l1.2-.2v.4z"/>
</g>
<path d="M169.3 36.1h4.1M172.9 37.4v.3M169.3 46.5h4.1M172.9 45v.2M132.3 67.8h.2zM133.5 65.9a.69 .69 0 0 1 1 .3 1.32 1.32 0 0 1-.5 1.7h-.2a1.12 1.12 0 0 1-.5-1.7zM135.5 65.9a.68 .68 0 0 1 1 .3 1.72 1.72 0 0 1-.2 1.6 .68 .68 0 0 1-1-.3 1.74 1.74 0 0 1 .2-1.6z" fill="none" stroke="#231f20" stroke-width=".21"/>
<g fill="#231f20">
<path d="M172.7 45.2h.4l-.2 1.3z"/>
<path d="M172.9 36.1l.2 1.3h-.4z"/>
</g>
<g fill="none" stroke="#231f20" stroke-width=".21">
<path d="M139 36.1l-.1 .2M140.8 36.1l-1.9 2M142.7 36.1l-3.8 3.9M144.6 36.1l-5.7 5.7M146.4 36.1l-7.5 7.6M147.1 39.1l-7.3 7.4M147.1 37.3l-8.2 8.3M153.8 36.1l-.3 .3M155.6 40l-2.1 2M155.6 38.1l-2.1 2M155.6 36.2l-2.1 2.1M157.6 36.1l-.7 .7"/>
<path d="M158.9 38.5l-2 2.1M158.9 36.6l-2 2.1M161.3 36.1l-1.1 1.1M162.2 38.9l-2 2.1M162.2 37l-2 2.1M165 36.1l-1.5 1.6M165.5 39.3l-2 2.1M165.5 37.4l-2 2.1M166.8 36.1v.1M168.7 36.1l-1.9 2M168.8 39.7l-2 2.1M168.8 37.8l-2 2.1"/>
<path d="M171.9 38.5a1.35 1.35 0 0 1 2 .2v.2a1.21 1.21 0 0 1-2.1 0zM176.1 36.1l-.8 .9M178 36.1l-2.7 2.8M179.9 36.1l-4.6 4.6M181.7 36.1l-6.4 6.5M183.5 39.9l-6.6 6.6M183.5 38l-8.2 8.3M183.5 36.2l-8.2 8.2M140.4 58.9l-1.5 1.5M142.2 58.9l-3.3 3.4M144.1 58.9l-5.2 5.2M146 58.9l-7.1 7.1"/>
<path d="M147.1 59.6l-8.2 8.2M147.1 44.7l-1.7 1.8M147.1 42.8l-3.6 3.7M147.1 41l-5.5 5.5M155.6 45.5l-.9 1M155.6 43.7l-2.1 2M155.6 41.8l-2.1 2.1M158.9 45.9l-.5 .6M158.9 44.1l-2 2M158.9 42.2l-2 2.1M158.9 40.3l-2 2.1M162.2 46.3l-.1 .2"/>
<path d="M162.2 44.5l-2 2M162.2 42.6l-2 2.1M162.2 40.7l-2 2.1M165.5 44.9l-1.6 1.6M165.5 43l-2 2.1M165.5 41.2l-2 2M168.8 45.3l-1.2 1.2M168.8 43.4l-2 2.1M168.8 41.6l-2 2M171.8 40.3v1l.9 .1a.73 .73 0 0 1 0-1.1 .73 .73 0 0 1 1.1 .1 .73 .73 0 0 1-.3 1.1M173.8 42.2l.1 .1-.1 .1zM173.9 43.1v1.4l-1-1a.63 .63 0 0 0-1-.1 .68 .68 0 0 0 .1 .9l.3 .1"/>
<path d="M175.7 58.9l-.4 .4M177.5 58.9l-2.2 2.3M179.4 58.9l-4.1 4.1M181.2 58.9l-5.9 6M183.1 58.9l-7.8 7.8M183.5 45.5l-1 1M183.5 43.6l-2.8 2.9M183.5 41.7l-4.7 4.8M147.1 68.9l-.3 .3M147.1 67l-2.2 2.2M147.1 65.1l-4.1 4.1M147.1 63.3l-5.9 5.9"/>
<path d="M147.1 61.4l-7.8 7.8M183.5 67.8l-1.4 1.4M183.5 65.9l-3.3 3.3M183.5 64l-5.2 5.2M183.5 62.2l-7 7M183.5 60.3l-8.2 8.3"/>
</g>
<g fill="#231f20">
<path d="M141 80.6a.88 .88 0 0 1 1.4 .4l-.2 .1a.69 .69 0 0 0-1-.3 .69 .69 0 0 0-.2 1 .61 .61 0 0 0 .6 .5 .61 .61 0 0 0 .6-.5h.3a.97 .97 0 0 1-1.4 .6 .97 .97 0 0 1-.3-1.5z"/>
<path d="M145.5 80.5h.3v1.7h1v.3h-1.3z"/>
<path d="M148.8 80.5h.3l.6 .9 .6-.9h.3l-.8 1.1v.9h-.2v-.9z"/>
<path d="M153.1 80.5h.3v1.1a.54 .54 0 0 0 .5 .7 .54 .54 0 0 0 .5-.7v-1.1h.3v1.1a.8 .8 0 0 1-.8 .9 .8 .8 0 0 1-.8-.9z"/>
<path d="M155 80.5h1.6v.2h-.7v1.8h-.3v-1.8h-.6z"/>
<path d="M157.6 81.6h.7v.3h-.7z"/>
<path d="M159.7 80.6a.88 .88 0 0 1 1.5 .4l-.3 .1a.69 .69 0 0 0-1-.3 .69 .69 0 0 0-.2 1 .61 .61 0 0 0 .6 .5 .61 .61 0 0 0 .6-.5h.3a.97 .97 0 0 1-1.4 .6 .97 .97 0 0 1-.3-1.5z"/>
<path d="M163.7 80.5h.4l.6 1.7 .6-1.7h.4v2h-.3v-1.7l-.6 1.7h-.2l-.6-1.7v1.7h-.3z"/>
<path d="M170.2 80.5h.2l1.1 1.6v-1.6h.3v2h-.3l-1.1-1.6v1.6h-.2z"/>
<path d="M172.2 80.5h1.5v.2h-1.2v.6h1.1v.3h-1.1v.6h1.2v.3h-1.5z"/>
<path d="M174.1 80.5h.3l1 1.6v-1.6h.3v2h-.3l-1.1-1.6v1.6h-.2z"/>
<path d="M176 80.5h1.6v.2h-.7v1.8h-.3v-1.8h-.6z"/>
<path d="M178.5 80.5h.3l.6 1.8 .7-1.8h.2l-.7 2h-.3z"/>
<path d="M139.2 80.7v.7h.7a.37 .37 0 0 0 .2-.5 .37 .37 0 0 0-.4-.2zM138.9 80.5h.7a.62 .62 0 0 1 .8 .5 .62 .62 0 0 1-.7 .7h-.5v.8h-.3z"/>
<path d="M143.1 81.6v.6h.6a.36 .36 0 0 0 .3-.4 .36 .36 0 0 0-.5-.2zM143.1 80.7v.6h.4a.34 .34 0 0 0 .5-.3 .34 .34 0 0 0-.5-.3zM142.8 80.5h.7a.51 .51 0 0 1 .7 .3 .51 .51 0 0 1-.3 .6 .57 .57 0 0 1 .4 .7 .57 .57 0 0 1-.7 .4h-.8z"/>
<path d="M147.8 80.7l-.3 1h.7zM147.7 80.5h.3l.8 2h-.3l-.3-.6h-.8l-.2 .6h-.3z"/>
<path d="M151.3 80.9a.77 .77 0 0 0-.1 1.1 .77 .77 0 0 0 1.2-.1 .76 .76 0 0 0-.1-1 .76 .76 0 0 0-1 0zM150.8 81.5a1.01 1.01 0 0 1 2 0 1.01 1.01 0 0 1-2 0z"/>
<path d="M161.9 80.9a.77 .77 0 0 0 0 1.1 .77 .77 0 0 0 1.1-.1 .76 .76 0 0 0-.1-1 .76 .76 0 0 0-1 0zM161.5 81.5a1.01 1.01 0 0 1 2 0 1.01 1.01 0 0 1-2 0z"/>
<path d="M166.4 80.7v.7h.7a.37 .37 0 0 0 .2-.5 .37 .37 0 0 0-.4-.2zM166.1 80.5h.7a.62 .62 0 0 1 .8 .5 .62 .62 0 0 1-.7 .7h-.5v.8h-.3z"/>
<path d="M168.4 80.9a.77 .77 0 0 0-.1 1.1 .77 .77 0 0 0 1.1-.1 .76 .76 0 0 0 0-1 .76 .76 0 0 0-1 0zM167.9 81.5a1.01 1.01 0 0 1 2 0 1.01 1.01 0 0 1-2 0z"/>
</g>
<path d="M180.8 80.5v2" fill="none" stroke="#231f20" stroke-width=".27"/>
<g fill="#231f20">
<path d="M181.4 80.5h1.4v.2h-1.2v.6h1.2v.3h-1.2v.6h1.3v.3h-1.5z"/>
<path d="M183.1 80.5h.2l.4 1.7 .5-1.7h.3l.5 1.7 .4-1.7h.3l-.6 2h-.3l-.4-1.8-.5 1.8h-.3z"/>
<path d="M153.2 47.7l.5-.3v1.4h-.2v-1.1l-.3 .2z"/>
<path d="M156.7 47.3a.48 .48 0 0 1 .7 .2 .48 .48 0 0 1-.4 .7l-.2 .2h.6v.2h-.9l.1-.3a.73 .73 0 0 0 .6-.9h-.3l-.2 .2h-.2z"/>
<path d="M160 47.4a.37 .37 0 0 1 .6 0 .37 .37 0 0 1-.1 .5 .44 .44 0 0 1 0 .8 .44 .44 0 0 1-.6-.4h.2a.28 .28 0 0 0 .3 .2 .28 .28 0 0 0 .2-.3 .28 .28 0 0 0-.4-.2v-.1a.24 .24 0 0 0 .4-.2 .24 .24 0 0 0-.3-.3 .24 .24 0 0 0-.2 .3l-.2-.1z"/>
<path d="M166.6 47.4h.7v.2h-.5l-.1 .3a.46 .46 0 0 1 .6 .3 .46 .46 0 0 1-.3 .6 .46 .46 0 0 1-.5-.4h.1a.29 .29 0 0 0 .5 .1 .29 .29 0 0 0 0-.4 .29 .29 0 0 0-.5 0h-.1z"/>
<path d="M163.8 47.7l-.4 .7h.4zM163.9 47.5h.1v.9h.2v.1h-.2v.4h-.2v-.4h-.6z"/>
</g>
<path d="M86.6 145.6l-.7 1.7-.5-.3z" fill="#231f20"/>
<path d="M69.8 156.9h.9l.2-.3v-.3l-.2-.3h-.9v1.8M71.6 156v.3M71.6 156.6v1.2M72.2 157.2l.5-.6h.3l.3 .3v.9M72.2 156.6v1.2M75.7 156.3l.3-.3v1.8M75.7 157.8h.6M85.7 147.1l-6 10.6h-2.1" fill="none" stroke="#231f20" stroke-width=".21"/>
<g fill="#231f20">
<path d="M208.1 99.1l.1 .2z"/>
<path d="M208 99.2a.16 .16 0 0 1 .3 0 .16 .16 0 0 1-.3 0zM208 99.2a.19 .19 0 0 0 .3 0 .19 .19 0 0 0-.3 0z"/>
<path d="M205.7 99.4h.5l.2 .4h-.6zM205.1 99l-.1 .3 .4 .9h.4l-.2 .8h.6l.2-.8 .4 .8 1.5-.1 .1-.2-.7-1.7h-.6l.5 1.4h-.4l-.5-1.4z"/>
</g>
<path d="M77.9 60.4v6.6M79.1 60.9h6.3M101.8 60.9h6.5M109.5 60.4v6.6M130.4 66.3l.2-.4a.68 .68 0 0 1 .9 .1 .64 .64 0 0 1-.2 .9l-1 .9h1.4" fill="none" stroke="#231f20" stroke-width=".21"/>
<g fill="#231f20">
<path d="M77.9 60.9l1.2-.2v.4z"/>
<path d="M108.3 60.7l1.2 .2-1.2 .2z"/>
</g>
<path d="M88.8 60h1.3l-.9 2.1M90.9 60a.65 .65 0 0 1 1 .3 1.73 1.73 0 0 1-.2 1.6 .69 .69 0 0 1-1-.3 1.7 1.7 0 0 1 .2-1.6zM93.5 59.9v1.8M95.4 60a.65 .65 0 0 1 1 .3 1.73 1.73 0 0 1-.2 1.6 .69 .69 0 0 1-1-.3 1.7 1.7 0 0 1 .2-1.6zM101.2 59.9h-.9l-.1 .9a.72 .72 0 0 1 1.1 0 .72 .72 0 0 1-.2 1 .72 .72 0 0 1-1-.2M85.9 60h1.4l-1 2.1M87.7 61.9h.2zM92.7 60.8h1.7M92.7 61.9h1.7M97.3 61.8v.2zM98.4 60.3l.5-.4v2.1" fill="none" stroke="#231f20" stroke-width=".21"/>
<g fill="none" stroke="#000" stroke-width=".34">
<path d="M108.3 176.9h14.4M109 175.9l5.9-.9v3.8l-5.9-.9z"/>
<circle cx="120" cy="176.9" r="1.88"/>
<circle cx="120" cy="176.9" r="1.02"/>
</g>
<text font-size="4.9" fill="#231f20" x="272.6" y="194.5">A4</text>
<g font-size="4.2" fill="#231f20">
<text x="36.4" y="14">1</text>
<text x="91.9" y="14">2</text>
<text x="147.4" y="14">3</text>
<text x="202.9" y="14">4</text>
<text x="258.2" y="14">5</text>
<text x="282.9" y="38.8">A</text>
<text x="282.9" y="94.1">B</text>
<text x="282.8" y="149.3">C</text>
<text x="282.8" y="189">D</text>
</g>
<g font-size="2.5" fill="#231f20">
<text x="204.6" y="29.8">TECHNICAL CHARACTERISTICS</text>
<text x="204.6" y="35.7">MATERIAL</text>
<text x="204.6" y="38.6">INSULATOR: LCP</text>
<text x="204.6" y="41.6">FLAMABILITY RATING: UL94-V0</text>
<text x="204.6" y="44.6">COLOR: BLACK</text>
<text x="204.6" y="47.5">CONTACT MATERIAL: COPPER ALLOY</text>
<text x="204.6" y="50.5">CONTACT TYPE: STAMPED</text>
<text x="204.6" y="53.5">CONTACT PLATING: SELECTIVE GOLD</text>
<text x="204.6" y="56.4">SHIELDING: BRASS NI PLATED</text>
<text x="204.6" y="59.4">QUALITY CLASS: 1500 MATING CYCLES</text>
<text x="204.6" y="65.3">ENVIRONMENTAL</text>
<text x="204.6" y="68.3">OPERATING TEMPERATURE: -40 UP TO 105°C</text>
<text x="204.6" y="71.2">COMPLIANCE: LEAD FREE AND ROHS</text>
<text x="204.6" y="77.2">ELECTRICAL</text>
<text x="204.6" y="80.1">CURRENT RATING: 1A Max</text>
<text x="204.6" y="83">WORKING VOLTAGE: 30 V</text>
<text x="204.6" y="86">INSULATOR RESISTANCE: &gt;1000 MOHM</text>
<text x="204.6" y="89">DIELECTRIC WITHSTANDING VOLTAGE: 750 VAC/MN</text>
<text x="204.6" y="91.9">CONTACT RESISTANCE: 20 mOHM MAX</text>
<text x="204.6" y="97.9">STANDARD</text>
<text x="210.1" y="100.8">CERTIFIED: E323964</text>
<text x="204.6" y="106.8">SOLDERING</text>
<text x="204.6" y="109.7">REFLOW PROCESS ONLY</text>
<text x="204.6" y="115.6">PACKAGING</text>
<text x="204.6" y="118.6">TAPE &amp; REEL WITH MYLAR</text>
<text x="17.9" y="166.8">RoHS Compliant</text>
<text x="97.8" y="170.8">PROJECTION:</text>
<text x="137.8" y="170.8">GENERAL TOLERANCE</text>
<text x="149.6" y="175.6">.X =</text>
<text x="154.9" y="174.8">+</text>
<text x="155.1" y="179.4">+</text>
<text x="156.4" y="175.6">/ 0.2</text>
<text x="157" y="176.4">-</text>
<text x="148.1" y="180.2">.XX =</text>
<text x="156.5" y="180.2">/ 0.15</text>
<text x="157.2" y="181">-</text>
<text x="14.2" y="190.8">I</text>
<text x="25.9" y="190.8">15-JUN-17</text>
<text x="55.7" y="190.8">TPK</text>
<text x="81.8" y="190.8">AK</text>
<text x="97.8" y="187.3">APPROVAL: NPr</text>
<text x="137.8" y="186.8">UNIT: MM</text>
<text x="137.8" y="190.9">SCALE:</text>
<text x="177.8" y="186.8">DESCRIPTION: MINI USB 2.0 SMT TYPE B 5 CONTACTS</text>
<text x="272.4" y="186.8">SIZE</text>
<text x="13.5" y="194.8">H</text>
<text x="26.3" y="194.8">18-FEB-13</text>
<text x="51.3" y="194.8">DESIGNATION</text>
<text x="82" y="194.8">AR</text>
<text x="137.8" y="194.8">SHEET: 1/3</text>
<text x="177.8" y="194.8">WERI PART NO: 651</text>
<text x="202.7" y="194.8">005</text>
<text x="207.6" y="194.8">161</text>
<text x="212.4" y="194.8">21</text>
<text x="11.9" y="198.8">REV</text>
<text x="29.2" y="198.8">DATE</text>
<text x="56.3" y="198.8">FILE</text>
<text x="82.1" y="198.8">BY</text>
<text x="137.8" y="198.8">DRAW: PEARL</text>
</g>
</svg>
